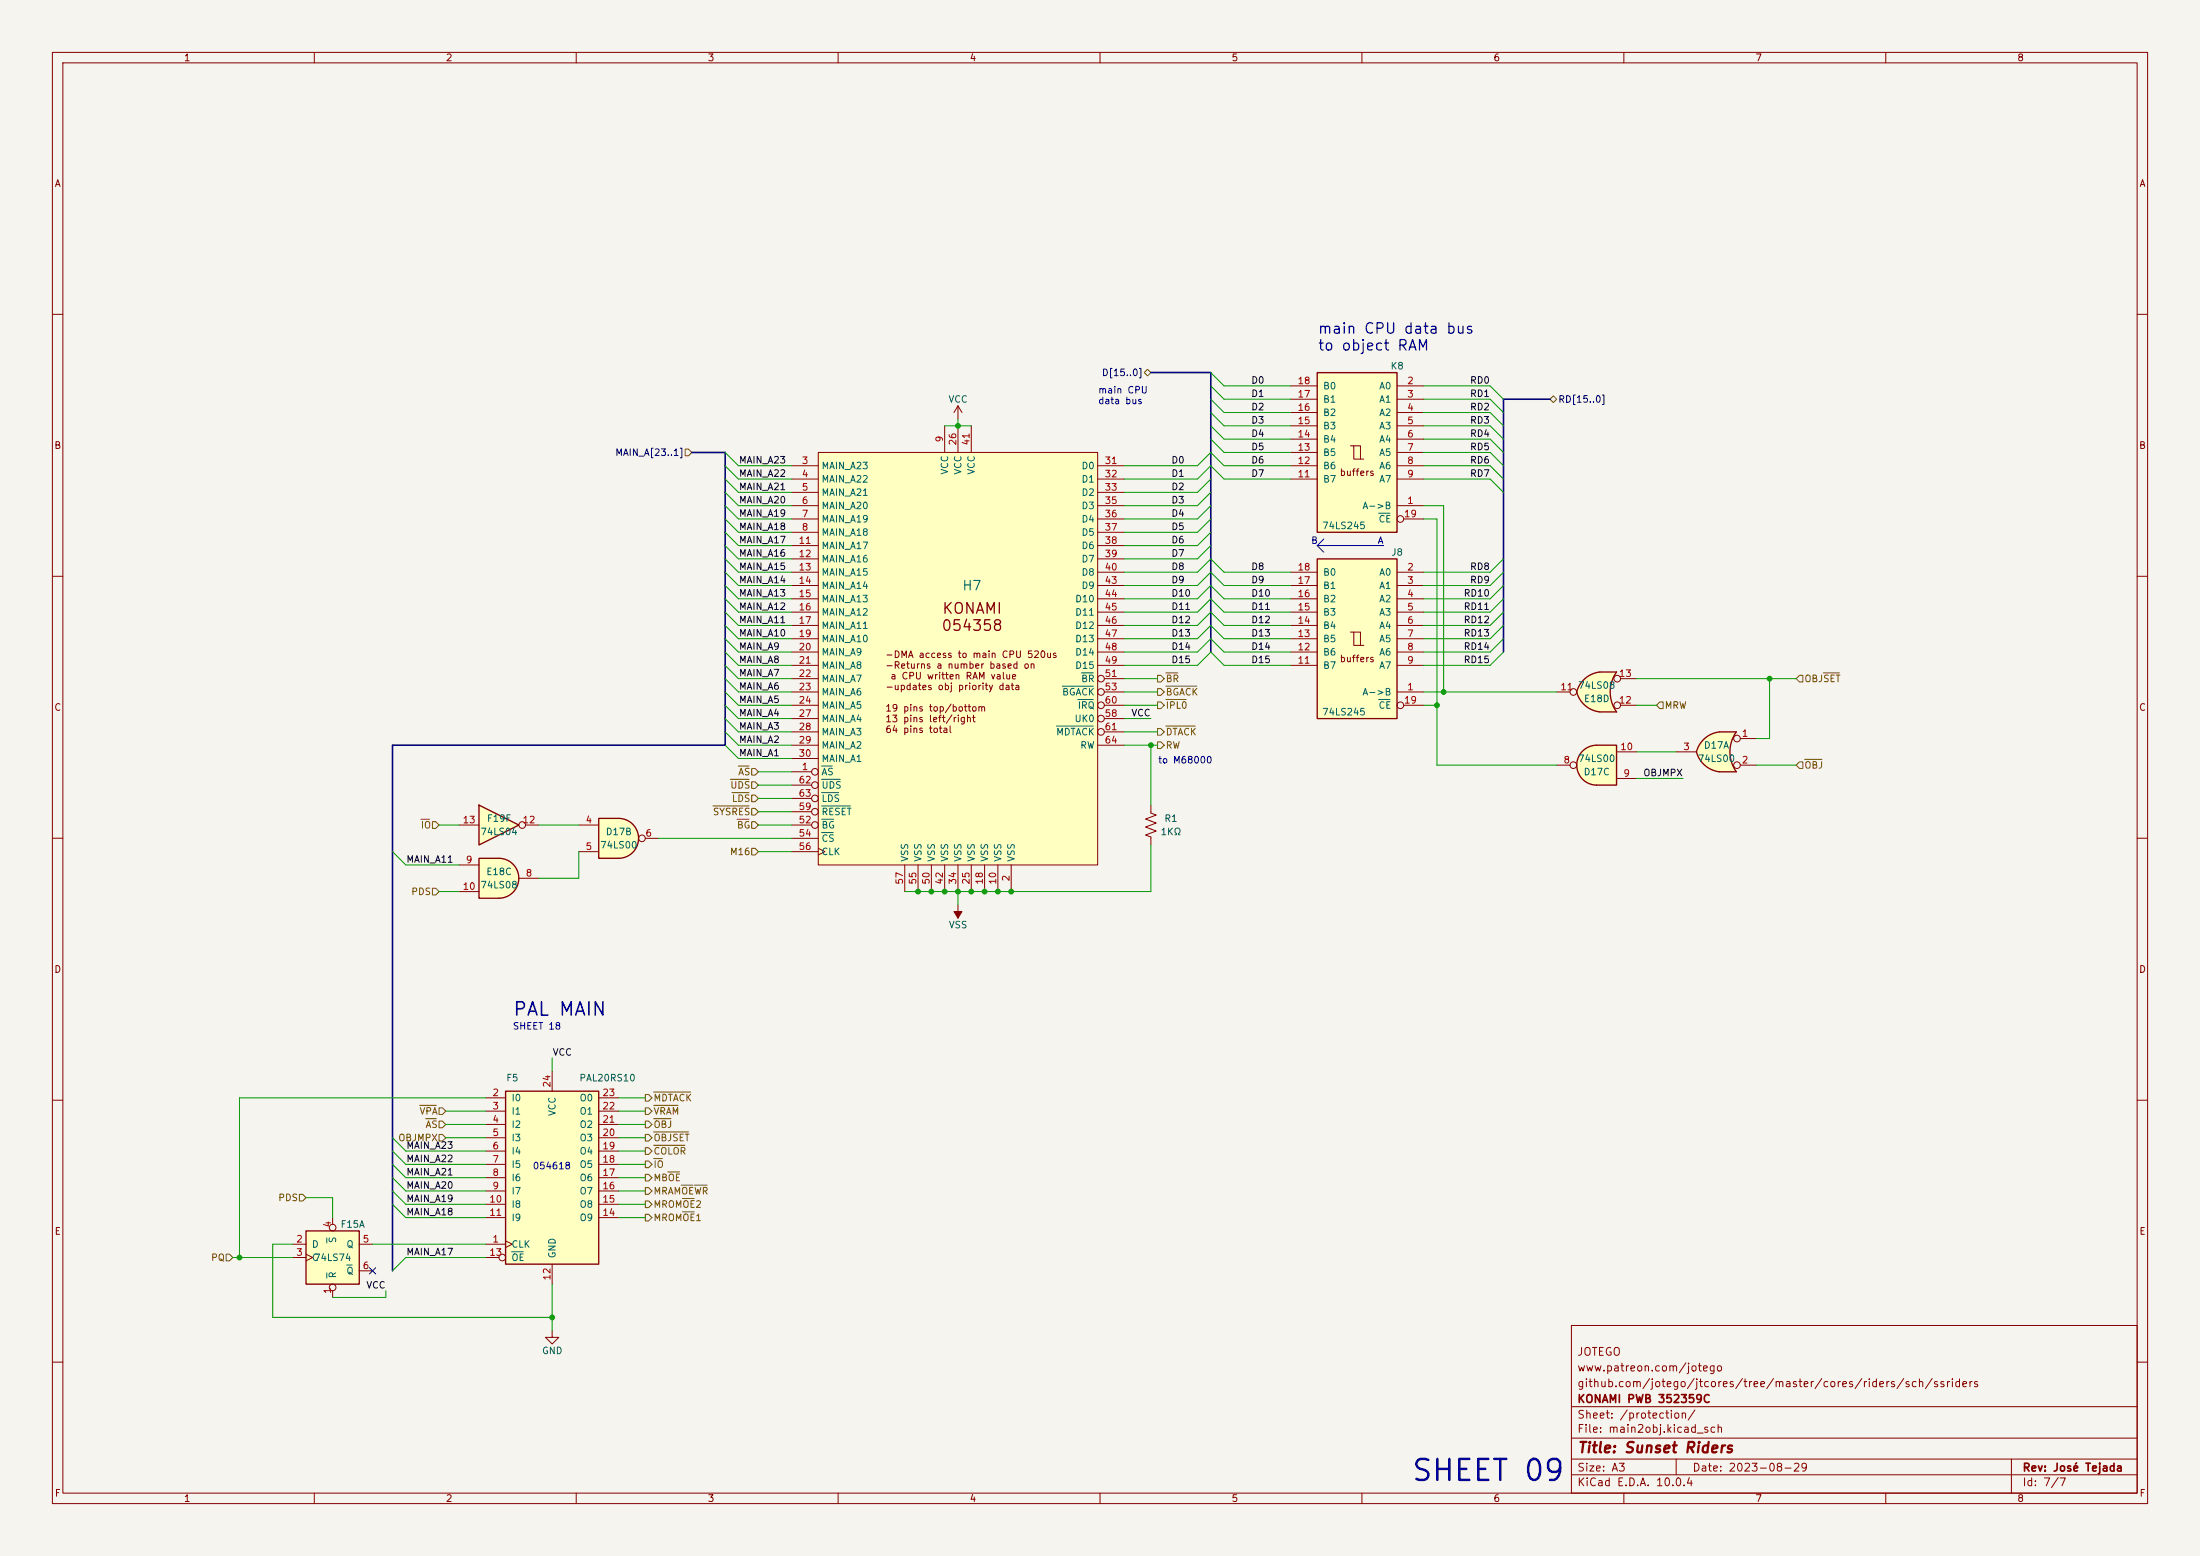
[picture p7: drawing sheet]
<svg xmlns="http://www.w3.org/2000/svg" width="420mm" height="297mm" viewBox="0 0 420 297" stroke-linecap="round" stroke-linejoin="round" font-family="sans-serif">
<path d="M0 0h420v297h-420z" fill="#f5f4ef" stroke="#f5f4ef" stroke-width=".19"/>
<g fill="none" stroke="#840000" stroke-width=".19">
<path d="M10 10h400v277h-400zM12 12h396v273h-396zM60 10v2M110 10v2M160 10v2M210 10v2M260 10v2M310 10v2M360 10v2M10 60h2M408 60h2M10 110h2"/>
<path d="M408 110h2M10 160h2M408 160h2M10 210h2M408 210h2M300 253h108v32h-108zM10 260h2M300 278.5h108M300 274.5h108M300 268.5h108M320 278.5v3M384 278.5v6.5"/>
<path d="M408 260h2M60 285v2M110 285v2M160 285v2M210 285v2M260 285v2M300 281.5h108M310 285v2M360 285v2"/>
</g>
<path d="M58.4 234.9h10.2v10.2h-10.2z" fill="#ffffc2"/>
<path d="M58.4 234.9h10.2v10.2h-10.2z" fill="none" stroke="#840000" stroke-width=".25"/>
<g fill="none" stroke="#840000" stroke-width=".19">
<path d="M55.9 237.5h2.5M58.4 239.4l1.3 .6-1.3 .7M63.5 232.4v1.3M68.6 237.5h2.5M55.9 240h2.5M63.5 246.4v1.2M68.6 242.6h2.5M105.4 254v1.3h1.3l-1.3 1.2-1.3-1.2h1.3"/>
<circle cx="63.5" cy="234.3" r=".63"/>
<circle cx="63.5" cy="245.7" r=".63"/>
</g>
<path d="M62.4 236.3v1M62.4 243v1M66.2 241.5h1" fill="none" stroke="#006464" stroke-width=".19"/>
<path d="M302.1 143.4a3.8 3.8 0 0 1 2.7-1.2v7.7a3.8 3.8 0 0 1-3.5-2.4 3.8 3.8 0 0 1 .8-4.1z" fill="#ffffc2" stroke="#ffffc2" stroke-width=".19"/>
<path d="M304.8 142.2h3.8v7.7h-3.8z" fill="#ffffc2"/>
<path d="M302.1 143.4a3.8 3.8 0 0 1 2.7-1.2h3.8v7.7h-3.8a3.8 3.8 0 0 1-3.5-2.4 3.8 3.8 0 0 1 .8-4.1z" fill="none" stroke="#840000" stroke-width=".25"/>
<g fill="none" stroke="#840000" stroke-width=".19">
<path d="M297.2 146.1h2.5M308.6 148.6h3.8M308.6 143.5h3.8"/>
<circle cx="300.4" cy="146" r=".63"/>
</g>
<path d="M305.4 135.9h3.2M305.4 128.3h3.2" fill="none" stroke="#ffffc2" stroke-width=".19"/>
<g fill="#ffffc2" stroke="#ffffc2" stroke-width=".19">
<path d="M302.2 129.9a5.2 5.2 0 0 1 3.2-1.6l.6 5.1-5-1.3 .4-1.1z"/>
<path d="M301 132.1l5-1.3-.6 5.1a5.1 5.1 0 0 1-4.4-3.8z"/>
</g>
<path d="M305.4 128.3h3.2a6.7 6.7 0 0 0 0 7.6h-3.2z" fill="#ffffc2"/>
<path d="M305.4 128.3a5.2 5.2 0 0 0-4.4 3.8 5.2 5.2 0 0 0 4.4 3.8M305.4 128.3h3.2a6.6 6.6 0 0 0 0 7.6h-3.2" fill="none" stroke="#840000" stroke-width=".25"/>
<g fill="none" stroke="#840000" stroke-width=".19">
<path d="M297.2 132.1h2.5M309.4 134.6h3M309.4 129.5h3"/>
<circle cx="300.4" cy="132.1" r=".63"/>
<circle cx="308.7" cy="129.5" r=".63"/>
<circle cx="308.7" cy="134.6" r=".63"/>
</g>
<path d="M251.5 71.1h15.2v30.5h-15.2z" fill="#ffffc2"/>
<g fill="none" stroke="#840000" stroke-width=".19">
<path d="M182.9 77.5l-.8 1.2M182.9 77.5l.7 1.2M182.9 77.5v2.5M246.4 73.7h5.1M246.4 76.2h5.1M246.4 78.7h5.1M266.7 73.7h5.1M266.7 76.2h5.1M266.7 78.7h5.1M246.4 81.3h5.1M246.4 83.8h5.1M246.4 86.4h5.1"/>
<path d="M246.4 88.9h5.1M246.4 91.4h5.1M257.8 85.1h.6v2.5h1.9M258.4 85.1h1.3v2.5M266.7 96.5h5.1M266.7 81.3h5.1M266.7 83.8h5.1M266.7 86.4h5.1M266.7 88.9h5.1M266.7 91.4h5.1M268 99.1h3.8"/>
<circle cx="267.3" cy="99.1" r=".63"/>
</g>
<path d="M251.5 71.1h15.2v30.5h-15.2z" fill="none" stroke="#840000" stroke-width=".25"/>
<path d="M263.2 98h2.2" fill="none" stroke="#006464" stroke-width=".19"/>
<path d="M118.1 156.2a3.8 3.8 0 0 1 3.8 3.8 3.8 3.8 0 0 1-3.8 3.8z" fill="#ffffc2" stroke="#ffffc2" stroke-width=".19"/>
<path d="M114.3 156.2h3.8v7.6h-3.8z" fill="#ffffc2"/>
<path d="M114.3 156.2h3.8a3.8 3.8 0 0 1 3.8 3.8 3.8 3.8 0 0 1-3.8 3.8h-3.8z" fill="none" stroke="#840000" stroke-width=".25"/>
<g fill="none" stroke="#840000" stroke-width=".19">
<path d="M110.5 157.5h3.8M110.5 162.6h3.8M123.2 160h2.5"/>
<circle cx="122.6" cy="160" r=".63"/>
</g>
<path d="M91.4 153.7l7.7 3.8-7.7 3.8z" fill="#ffffc2"/>
<path d="M91.4 153.7l7.7 3.8-7.7 3.8z" fill="none" stroke="#840000" stroke-width=".25"/>
<g fill="none" stroke="#840000" stroke-width=".19">
<path d="M87.6 157.5h3.8M100.3 157.5h2.6M182.9 172.7v2.6"/>
<circle cx="99.7" cy="157.5" r=".63"/>
</g>
<path d="M182.1 174h1.5l-.7 1.3z" fill="#840000" stroke="#840000" stroke-width=".19"/>
<path d="M95.2 163.8a3.8 3.8 0 0 1 3.8 3.8 3.8 3.8 0 0 1-3.8 3.9z" fill="#ffffc2" stroke="#ffffc2" stroke-width=".19"/>
<path d="M91.4 163.8h3.8v7.7h-3.8z" fill="#ffffc2"/>
<path d="M91.4 163.8h3.8a3.8 3.8 0 0 1 3.8 3.8 3.8 3.8 0 0 1-3.8 3.9h-3.8z" fill="none" stroke="#840000" stroke-width=".25"/>
<path d="M87.6 165.1h3.8M87.6 170.2h3.8M99.1 167.6h3.8" fill="none" stroke="#840000" stroke-width=".19"/>
<path d="M96.5 208.3h17.8v33h-17.8z" fill="#ffffc2"/>
<path d="M96.5 208.3h17.8v33h-17.8z" fill="none" stroke="#840000" stroke-width=".25"/>
<g fill="none" stroke="#840000" stroke-width=".19">
<path d="M92.7 209.6h3.8M92.7 212.1h3.8M92.7 214.6h3.8M92.7 217.2h3.8M92.7 219.7h3.8M105.4 204.5v3.8M114.3 209.6h3.8M114.3 212.1h3.8M114.3 214.6h3.8M114.3 217.2h3.8M114.3 219.7h3.8M92.7 237.5h3.8"/>
<path d="M92.7 222.2h3.8M92.7 224.8h3.8M92.7 227.3h3.8M92.7 229.9h3.8M92.7 232.4h3.8M96.5 236.9l1.3 .6-1.3 .6M114.3 222.2h3.8M114.3 224.8h3.8M114.3 227.3h3.8M114.3 229.9h3.8M114.3 232.4h3.8M92.7 240h2.5"/>
<path d="M105.4 241.3v3.8"/>
<circle cx="95.9" cy="240" r=".63"/>
</g>
<path d="M97.7 238.9h2.2" fill="none" stroke="#006464" stroke-width=".19"/>
<path d="M328.3 139.7h3.2M328.3 147.3h3.2" fill="none" stroke="#ffffc2" stroke-width=".19"/>
<g fill="#ffffc2" stroke="#ffffc2" stroke-width=".19">
<path d="M323.8 143.5l5.1-1.3-.6 5.1a5.2 5.2 0 0 1-4.5-3.8z"/>
<path d="M325.1 141.3a5.1 5.1 0 0 1 3.2-1.6l.5 5.1-4.9-1.3 .4-1.2z"/>
</g>
<path d="M328.3 139.7h3.2a6.6 6.6 0 0 0 0 7.6h-3.2z" fill="#ffffc2"/>
<path d="M328.3 139.7a5.2 5.2 0 0 0-4.5 3.8 5.2 5.2 0 0 0 4.5 3.8M328.3 139.7h3.2a6.6 6.6 0 0 0 0 7.6h-3.2" fill="none" stroke="#840000" stroke-width=".25"/>
<g fill="none" stroke="#840000" stroke-width=".19">
<path d="M219.7 153.7v1.5l1 .4-2 .7 2 .8-2 .8 2 .7-2 .8 1 .4v1.5M320 143.5h3.8M332.2 141h3.1M332.2 146.1h3.1"/>
<circle cx="331.6" cy="146" r=".63"/>
<circle cx="331.6" cy="141" r=".63"/>
</g>
<path d="M156.2 86.4h53.3v78.7h-53.3z" fill="#ffffc2"/>
<g fill="none" stroke="#840000" stroke-width=".19">
<path d="M151.1 88.9h5.1M151.1 91.4h5.1M151.1 94h5.1M151.1 96.5h5.1M151.1 99.1h5.1M156.2 86.4h53.3v78.7h-53.3zM180.3 81.3v5.1M182.9 81.3v5.1M185.4 81.3v5.1M209.5 88.9h5.1M209.5 91.4h5.1M209.5 94h5.1"/>
<path d="M209.5 96.5h5.1M209.5 99.1h5.1M151.1 101.6h5.1M151.1 104.1h5.1M151.1 106.7h5.1M151.1 109.2h5.1M151.1 111.8h5.1M151.1 114.3h5.1M151.1 116.8h5.1M151.1 119.4h5.1M209.5 101.6h5.1M209.5 104.1h5.1"/>
<path d="M209.5 106.7h5.1M209.5 109.2h5.1M209.5 111.8h5.1M209.5 114.3h5.1M209.5 116.8h5.1M209.5 119.4h5.1M151.1 121.9h5.1M151.1 124.5h5.1M151.1 127h5.1M151.1 129.5h5.1M151.1 132.1h5.1M151.1 134.6h5.1"/>
<path d="M151.1 137.2h5.1M151.1 139.7h5.1M209.5 121.9h5.1M209.5 124.5h5.1M209.5 127h5.1M210.8 129.5h3.8M210.8 132.1h3.8M210.8 134.6h3.8M210.8 137.2h3.8M210.8 139.7h3.8M151.1 147.3h3.8M151.1 142.2h5.1"/>
<path d="M151.1 144.8h5.1M151.1 157.5h3.8M151.1 154.9h3.8M151.1 149.9h3.8M151.1 152.4h3.8M209.5 142.2h5.1M151.1 160h5.1M151.1 162.6h5.1M156.2 161.9l1.3 .7-1.3 .6M172.7 165.1v5.1M175.3 165.1v5.1M177.8 165.1v5.1"/>
<path d="M180.3 165.1v5.1M182.9 165.1v5.1M185.4 165.1v5.1M188 165.1v5.1M190.5 165.1v5.1M193 165.1v5.1"/>
<circle cx="210.2" cy="137.2" r=".63"/>
<circle cx="210.2" cy="129.5" r=".63"/>
<circle cx="210.2" cy="134.6" r=".63"/>
<circle cx="210.2" cy="132.1" r=".63"/>
<circle cx="210.2" cy="139.7" r=".63"/>
<circle cx="155.6" cy="157.5" r=".63"/>
<circle cx="155.6" cy="152.4" r=".63"/>
<circle cx="155.6" cy="149.9" r=".63"/>
<circle cx="155.6" cy="154.9" r=".63"/>
<circle cx="155.6" cy="147.3" r=".63"/>
</g>
<path d="M201.6 138.6h7.1M202.8 131h5.9M205.8 133.5h2.9M206.4 128.4h2.3M156.8 146.2h2.1M156.8 156.4h2.3M156.8 158.9h2.3M156.8 153.8h5.5M156.8 148.8h3.6M156.8 151.3h3.3" fill="none" stroke="#006464" stroke-width=".19"/>
<path d="M251.5 106.7h15.2v30.5h-15.2z" fill="#ffffc2"/>
<g fill="none" stroke="#840000" stroke-width=".19">
<path d="M246.4 109.2h5.1M246.4 111.8h5.1M246.4 114.3h5.1M246.4 116.8h5.1M246.4 119.4h5.1M266.7 109.2h5.1M266.7 111.8h5.1M266.7 114.3h5.1M266.7 116.8h5.1M266.7 119.4h5.1M246.4 121.9h5.1M246.4 124.5h5.1"/>
<path d="M246.4 127h5.1M257.8 120.7h.6v2.5h1.9M258.4 120.7h1.3v2.5M266.7 132.1h5.1M266.7 121.9h5.1M266.7 124.5h5.1M266.7 127h5.1M268 134.6h3.8"/>
<circle cx="267.3" cy="134.6" r=".63"/>
</g>
<path d="M251.5 106.7h15.2v30.5h-15.2z" fill="none" stroke="#840000" stroke-width=".25"/>
<path d="M263.2 133.5h2.2" fill="none" stroke="#006464" stroke-width=".19"/>
<g fill="none" stroke="#725600" stroke-width=".19">
<path d="M218.4 71.1l.7-.6 .6 .6-.6 .7zM295.9 76.2l.6-.6 .7 .6-.7 .6zM130.8 85.7h.6l.7 .7-.7 .6h-.6zM221 128.9h.6l.6 .6-.6 .7h-.6zM221 134h.6l.6 .6-.6 .7h-.6zM221 139.1h.6l.6 .6-.6 .6h-.6zM221 131.4h.6l.6 .7-.6 .6h-.6zM222.6 128.4h2.3M222.6 133.5h3.8M222.6 138.6h5.6M222.6 131h5.9M316.9 134h.6v1.3h-.6l-.7-.7z"/>
<path d="M343.5 128.9h.7v1.3h-.7l-.6-.7zM348.1 128.4h3M80.3 156.4h1.7M82.5 156.8h.7l.6 .7-.6 .6h-.7zM136.1 153.8h6.9M139.4 148.8h3.6M139.7 151.3h3.3M140.7 156.4h2.3M140.9 146.2h2.1M143.5 154.3h.6l.7 .6-.7 .7h-.6zM143.5 156.8h.6l.7 .7-.7 .6h-.6zM143.5 149.2h.6l.7 .7-.7 .6h-.6z"/>
<path d="M143.5 146.7h.6l.7 .6-.7 .7h-.6zM143.5 151.8h.6l.7 .6-.7 .6h-.6zM221 141.6h.6l.6 .6-.6 .7h-.6zM343.5 145.4h.7v1.3h-.7l-.6-.6zM344.5 144.9h3.3M82.5 169.5h.7l.6 .7-.6 .6h-.7zM143.5 161.9h.6l.7 .7-.7 .6h-.6zM80.1 211h3.2M81.3 213.5h2M83.8 216.5h.7l.6 .7-.6 .6h-.7zM83.8 214h.7l.6 .6-.6 .7h-.7zM83.8 211.5h.7l.6 .6-.6 .6h-.7z"/>
<path d="M123.2 211.5h.6l.7 .6-.7 .6h-.6zM123.2 208.9h.6l.7 .7-.7 .6h-.6zM123.2 216.5h.6l.7 .7-.7 .6h-.6zM123.2 219.1h.6l.7 .6-.7 .6h-.6zM123.2 214h.6l.7 .6-.7 .7h-.6zM124.8 211h4.6M124.8 208.4h7M124.8 216.1h6.6M124.8 218.6h6M124.8 213.5h3.3M43.2 239.4h.6l.6 .6-.6 .7h-.6zM57.1 228h.7l.6 .6-.6 .6h-.7z"/>
<path d="M123.2 221.6h.6l.7 .6-.7 .7h-.6zM123.2 224.2h.6l.7 .6-.7 .6h-.6zM123.2 226.7h.6l.7 .6-.7 .7h-.6zM123.2 229.2h.6l.7 .7-.7 .6h-.6zM123.2 231.8h.6l.7 .6-.7 .6h-.6zM124.8 221.1h1.7M127.5 223.7h2.2M130 226.2h2.3M130.3 228.8h2.2M130.3 231.3h2.2M132.5 226.2h2.5"/>
</g>
<path d="M251.5 104.1h12.7M251.5 104.1l1.2 1.3M252.7 102.9l-1.2 1.2" fill="none" stroke="#0000c2" stroke-width=".19"/>
<path d="M219.7 71.1h11.4v53.4M295.9 76.2h-8.9v48.3M132.1 86.4h6.3v55.8h-63.5v100.4" fill="none" stroke="#000084" stroke-width=".3"/>
<g fill="none" stroke="#009600" stroke-width=".19">
<path d="M231.1 71.1l2.6 2.6h12.7M231.1 76.2l2.6 2.5h12.7M231.1 78.7l2.6 2.6h12.7M231.1 73.7l2.6 2.5h12.7M271.8 73.7h12.7l2.5 2.5M271.8 78.7h12.7l2.5 2.6M271.8 76.2h12.7l2.5 2.5M138.4 86.4l2.6 2.5h10.1M138.4 88.9l2.6 2.5h10.1M138.4 96.5l2.6 2.6h10.1M138.4 94l2.6 2.5h10.1M138.4 99.1l2.6 2.5h10.1"/>
<path d="M138.4 91.4l2.6 2.6h10.1M180.3 81.3h5.1M182.9 80v1.3M214.6 88.9h14l2.5-2.5 2.6 2.5h12.7M214.6 91.4h14l2.5-2.5 2.6 2.5h12.7M231.1 81.3l2.6 2.5h12.7M231.1 83.8l2.6 2.6h12.7M231.1 96.5l-2.5 2.6h-14M231.1 94l-2.5 2.5h-14M231.1 99.1l-2.5 2.5h-14M231.1 91.4l-2.5 2.6h-14M271.8 99.1h2.5v47h22.9"/>
<path d="M271.8 81.3h12.7l2.5 2.5M271.8 83.8h12.7l2.5 2.6M271.8 88.9h12.7l2.5 2.5M271.8 91.4h12.7l2.5 2.6M271.8 86.4h12.7l2.5 2.5M271.8 96.5h3.8v35.6M138.4 119.4l2.6 2.5h10.1M138.4 114.3l2.6 2.5h10.1M138.4 116.8l2.6 2.6h10.1M138.4 111.8l2.6 2.5h10.1M138.4 109.2l2.6 2.6h10.1M138.4 106.7l2.6 2.5h10.1"/>
<path d="M138.4 104.1l2.6 2.6h10.1M138.4 101.6l2.6 2.5h10.1M214.6 116.8h14l2.5-2.5 2.6 2.5h12.7M214.6 119.4h14l2.5-2.6 2.6 2.6h12.7M214.6 114.3h14l2.5-2.5 2.6 2.5h12.7M214.6 111.8h14l2.5-2.6 2.6 2.6h12.7M214.6 109.2h14l2.5-2.5 2.6 2.5h12.7M231.1 104.1l-2.5 2.6h-14M231.1 101.6l-2.5 2.5h-14M287 119.4l-2.5 2.5h-12.7M287 114.3l-2.5 2.5h-12.7M287 116.8l-2.5 2.6h-12.7"/>
<path d="M287 111.8l-2.5 2.5h-12.7M287 109.2l-2.5 2.6h-12.7M287 106.7l-2.5 2.5h-12.7M138.4 121.9l2.6 2.6h10.1M138.4 129.5l2.6 2.6h10.1M138.4 124.5l2.6 2.5h10.1M138.4 127l2.6 2.5h10.1M138.4 139.7l2.6 2.5h10.1M138.4 137.2l2.6 2.5h10.1M138.4 134.6l2.6 2.6h10.1M138.4 132.1l2.6 2.5h10.1M214.6 124.5h14l2.5-2.6 2.6 2.6h12.7"/>
<path d="M214.6 121.9h14l2.5-2.5 2.6 2.5h12.7M214.6 132.1h6.4M214.6 127h14l2.5-2.5 2.6 2.5h12.7M214.6 129.5h6.4M214.6 139.7h6.4M214.6 137.2h5.1M214.6 134.6h6.4M271.8 132.1h25.4M271.8 134.6h2.5M287 121.9l-2.5 2.6h-12.7M287 124.5l-2.5 2.5h-12.7M312.4 129.5h30.5"/>
<path d="M312.4 134.6h3.8M337.8 129.5v11.5h-2.5M83.8 157.5h3.8M102.9 157.5h7.6M138.4 142.2l2.6 2.6h10.1M144.8 157.5h6.3M144.8 152.4h6.3M144.8 149.9h6.3M144.8 147.3h6.3M144.8 154.9h6.3M214.6 142.2h6.4M219.7 142.2v11.5"/>
<path d="M312.4 148.6h8.9M312.4 143.5h7.6M335.3 146.1h7.6M74.9 162.6l2.6 2.5h10.1M83.8 170.2h3.8M110.5 162.6v5h-7.6M125.7 160h25.4M144.8 162.6h6.3M182.9 170.2v2.5M219.7 161.3v8.9h-47M74.9 217.2l2.6 2.5h15.2M74.9 219.7l2.6 2.5h15.2"/>
<path d="M85.1 212.1h7.6M85.1 217.2h7.6M85.1 214.6h7.6M92.7 209.6h-47v30.4M105.4 201.9v2.6M118.1 212.1h5.1M118.1 217.2h5.1M118.1 214.6h5.1M118.1 209.6h5.1M118.1 219.7h5.1M55.9 237.5h-3.8v14h53.3M58.4 228.6h5.1v3.8"/>
<path d="M71.1 237.5h21.6M74.9 229.9l2.6 2.5h15.2M74.9 222.2l2.6 2.6h15.2M74.9 224.8l2.6 2.5h15.2M74.9 227.3l2.6 2.6h15.2M118.1 232.4h5.1M118.1 222.2h5.1M118.1 224.8h5.1M118.1 227.3h5.1M118.1 229.9h5.1M44.4 240h11.5M73.7 246.4v1.2h-10.2"/>
<path d="M92.7 240h-15.2l-2.6 2.6M105.4 245.1v8.9"/>
</g>
<path d="M70.5 242l1.2 1.2M71.7 242l-1.2 1.2" fill="none" stroke="#000084" stroke-width=".19"/>
<g fill="#009600" stroke="#009600" stroke-width=".19">
<circle cx="274.3" cy="134.6" r=".46"/>
<circle cx="337.8" cy="129.5" r=".46"/>
<circle cx="275.6" cy="132.1" r=".46"/>
<circle cx="190.5" cy="170.2" r=".46"/>
<circle cx="193" cy="170.2" r=".46"/>
<circle cx="219.7" cy="142.2" r=".46"/>
<circle cx="182.9" cy="81.3" r=".46"/>
<circle cx="180.3" cy="170.2" r=".46"/>
<circle cx="182.9" cy="170.2" r=".46"/>
<circle cx="177.8" cy="170.2" r=".46"/>
<circle cx="175.3" cy="170.2" r=".46"/>
<circle cx="185.4" cy="170.2" r=".46"/>
<circle cx="188" cy="170.2" r=".46"/>
<circle cx="105.4" cy="251.5" r=".46"/>
<circle cx="45.7" cy="240" r=".46"/>
</g>
<text font-size="4" fill="#0000c2" x="269.2" y="283.7">SHEET 09</text>
<text font-size="2.5" fill="#0000c2" x="97.8" y="194.5">PAL MAIN</text>
<g font-size="2" fill="#0000c2">
<text x="251.5" y="64.2">main CPU data bus</text>
<text x="251.5" y="67.4">to object RAM</text>
</g>
<g font-size="2" fill="#840000">
<text x="179.7" y="117.7">KONAMI</text>
<text x="179.6" y="120.9">054358</text>
<text x="301" y="277.8">Title: Sunset Riders</text>
</g>
<text font-size="1.8" fill="#006464" x="183.6" y="113.1">H7</text>
<g font-size="1.5" fill="#840000">
<text x="301" y="262.1">www.patreon.com/jotego</text>
<text x="301" y="259.1">JOTEGO</text>
<text x="301" y="268.1">KONAMI PWB 352359C</text>
<text x="301" y="265.1">github.com/jotego/jtcores/tree/master/cores/riders/sch/ssriders</text>
<text x="301" y="273.8">File: main2obj.kicad_sch</text>
<text x="301" y="271.1">Sheet: /protection/</text>
<text x="301" y="281.2">Size: A3</text>
<text x="323" y="281.2">Date: 2023-08-29</text>
<text x="386" y="281.2">Rev: José Tejada</text>
<text x="301" y="284">KiCad E.D.A. 10.0.4</text>
<text x="386" y="284">Id: 7/7</text>
</g>
<g font-size="1.3" fill="#840000">
<text x="35" y="12">1</text>
<text x="85" y="12">2</text>
<text x="135" y="12">3</text>
<text x="185" y="12">4</text>
<text x="235" y="12">5</text>
<text x="285" y="12">6</text>
<text x="335" y="12">7</text>
<text x="385" y="12">8</text>
<text x="10.3" y="36">A</text>
<text x="408.3" y="36">A</text>
<text x="10.3" y="86">B</text>
<text x="408.2" y="86">B</text>
<text x="255.7" y="91.1">buffers</text>
<text x="168.9" y="125.9">-DMA access to main CPU 520us</text>
<text x="168.9" y="127.9">-Returns a number based on</text>
<text x="169.9" y="130">a CPU written RAM value</text>
<text x="255.7" y="126.7">buffers</text>
<text x="10.3" y="136">C</text>
<text x="168.9" y="132">-updates obj priority data</text>
<text x="168.9" y="136.1">19 pins top/bottom</text>
<text x="408.2" y="136">C</text>
<text x="168.9" y="138.2">13 pins left/right</text>
<text x="168.9" y="140.2">64 pins total</text>
<text x="10.3" y="186">D</text>
<text x="408.2" y="186">D</text>
<text x="10.3" y="236">E</text>
<text x="408.3" y="236">E</text>
<text x="10.3" y="286">F</text>
<text x="35" y="287">1</text>
<text x="85" y="287">2</text>
<text x="135" y="287">3</text>
<text x="185" y="287">4</text>
<text x="235" y="287">5</text>
<text x="285" y="287">6</text>
<text x="335" y="287">7</text>
<text x="385" y="287">8</text>
<text x="408.3" y="286">F</text>
</g>
<g font-size="1.3" fill="#006464">
<text x="265.4" y="70.8">K8</text>
<text x="181" y="77.2">VCC</text>
<text x="252.5" y="77.2">B1</text>
<text x="252.5" y="74.6">B0</text>
<text x="263.2" y="74.6">A0</text>
<text x="263.2" y="77.2">A1</text>
<text x="252.5" y="82.3">B3</text>
<text x="252.5" y="79.7">B2</text>
<text x="263.2" y="79.7">A2</text>
<text x="263.2" y="82.3">A3</text>
<text x="156.7" y="89.9">MAIN_A23</text>
<text x="206.4" y="89.9">D0</text>
<text x="252.5" y="89.9">B6</text>
<text x="252.5" y="87.3">B5</text>
<text x="252.5" y="84.8">B4</text>
<text x="263.2" y="84.8">A4</text>
<text x="263.2" y="87.3">A5</text>
<text x="263.2" y="89.9">A6</text>
<text x="156.7" y="92.4">MAIN_A22</text>
<text x="156.7" y="95">MAIN_A21</text>
<text x="181.3" y="90.7" transform="rotate(-90 181.3 90.7)">VCC</text>
<text x="183.9" y="90.7" transform="rotate(-90 183.9 90.7)">VCC</text>
<text x="186.4" y="90.7" transform="rotate(-90 186.4 90.7)">VCC</text>
<text x="206.4" y="92.4">D1</text>
<text x="206.4" y="95">D2</text>
<text x="252.5" y="92.4">B7</text>
<text x="263.2" y="92.4">A7</text>
<text x="156.7" y="97.5">MAIN_A20</text>
<text x="156.7" y="100">MAIN_A19</text>
<text x="206.4" y="97.5">D3</text>
<text x="206.4" y="100">D4</text>
<text x="252.3" y="101.3">74LS245</text>
<text x="260" y="97.5">A-&gt;B</text>
<text x="263.1" y="100">CE</text>
<text x="156.7" y="102.6">MAIN_A18</text>
<text x="156.7" y="105.1">MAIN_A17</text>
<text x="156.7" y="107.7">MAIN_A16</text>
<text x="206.4" y="102.6">D5</text>
<text x="206.4" y="105.1">D6</text>
<text x="206.4" y="107.7">D7</text>
<text x="265.5" y="106.4">J8</text>
<text x="156.7" y="110.2">MAIN_A15</text>
<text x="156.7" y="112.7">MAIN_A14</text>
<text x="206.4" y="110.2">D8</text>
<text x="206.4" y="112.7">D9</text>
<text x="252.5" y="112.7">B1</text>
<text x="252.5" y="110.2">B0</text>
<text x="263.2" y="110.2">A0</text>
<text x="263.2" y="112.7">A1</text>
<text x="156.7" y="115.3">MAIN_A13</text>
<text x="156.7" y="117.8">MAIN_A12</text>
<text x="205.1" y="115.3">D10</text>
<text x="205.1" y="117.8">D11</text>
<text x="252.5" y="117.8">B3</text>
<text x="252.5" y="115.3">B2</text>
<text x="263.2" y="115.3">A2</text>
<text x="263.2" y="117.8">A3</text>
<text x="156.7" y="120.4">MAIN_A11</text>
<text x="156.7" y="122.9">MAIN_A10</text>
<text x="156.7" y="125.4">MAIN_A9</text>
<text x="205.1" y="120.4">D12</text>
<text x="205.1" y="122.9">D13</text>
<text x="205.1" y="125.4">D14</text>
<text x="252.5" y="125.4">B6</text>
<text x="252.5" y="122.9">B5</text>
<text x="252.5" y="120.4">B4</text>
<text x="263.2" y="120.4">A4</text>
<text x="263.2" y="122.9">A5</text>
<text x="263.2" y="125.4">A6</text>
<text x="156.7" y="128">MAIN_A8</text>
<text x="156.7" y="130.5">MAIN_A7</text>
<text x="205.1" y="128">D15</text>
<text x="206.3" y="130.5">BR</text>
<text x="252.5" y="128">B7</text>
<text x="263.2" y="128">A7</text>
<text x="301.2" y="131.8">74LS08</text>
<text x="156.7" y="133.1">MAIN_A6</text>
<text x="156.7" y="135.6">MAIN_A5</text>
<text x="202.7" y="133.1">BGACK</text>
<text x="205.6" y="135.6">IRQ</text>
<text x="252.3" y="136.9">74LS245</text>
<text x="260" y="133.1">A-&gt;B</text>
<text x="263.1" y="135.6">CE</text>
<text x="302.3" y="134.3">E18D</text>
<text x="156.7" y="138.1">MAIN_A4</text>
<text x="156.7" y="140.7">MAIN_A3</text>
<text x="156.7" y="143.2">MAIN_A2</text>
<text x="201.5" y="140.7">MDTACK</text>
<text x="205" y="138.1">UK0</text>
<text x="206.1" y="143.2">RW</text>
<text x="325.2" y="143.2">D17A</text>
<text x="156.7" y="148.3">AS</text>
<text x="156.7" y="145.8">MAIN_A1</text>
<text x="301.2" y="145.8">74LS00</text>
<text x="302.2" y="148.3">D17C</text>
<text x="324" y="145.8">74LS00</text>
<text x="156.7" y="155.9">RESET</text>
<text x="156.7" y="150.8">UDS</text>
<text x="156.7" y="153.4">LDS</text>
<text x="91.6" y="159.7">74LS04</text>
<text x="92.9" y="157.2">F19F</text>
<text x="115.5" y="159.7">D17B</text>
<text x="156.7" y="158.5">BG</text>
<text x="156.7" y="161">CS</text>
<text x="221.5" y="159.7">1KΩ</text>
<text x="222.2" y="157.2">R1</text>
<text x="92.7" y="167.3">E18C</text>
<text x="114.5" y="162.3">74LS00</text>
<text x="156.7" y="163.5">CLK</text>
<text x="173.7" y="164.6" transform="rotate(-90 173.7 164.6)">VSS</text>
<text x="176.2" y="164.6" transform="rotate(-90 176.2 164.6)">VSS</text>
<text x="178.8" y="164.6" transform="rotate(-90 178.8 164.6)">VSS</text>
<text x="181.3" y="164.6" transform="rotate(-90 181.3 164.6)">VSS</text>
<text x="183.9" y="164.6" transform="rotate(-90 183.9 164.6)">VSS</text>
<text x="186.4" y="164.6" transform="rotate(-90 186.4 164.6)">VSS</text>
<text x="188.9" y="164.6" transform="rotate(-90 188.9 164.6)">VSS</text>
<text x="191.5" y="164.6" transform="rotate(-90 191.5 164.6)">VSS</text>
<text x="194" y="164.6" transform="rotate(-90 194 164.6)">VSS</text>
<text x="91.6" y="169.9">74LS08</text>
<text x="181" y="177.5">VSS</text>
<text x="96.5" y="206.7">F5</text>
<text x="110.5" y="206.7">PAL20RS10</text>
<text x="97.5" y="210.5">I0</text>
<text x="97.5" y="213.1">I1</text>
<text x="97.5" y="215.6">I2</text>
<text x="106.4" y="213.1" transform="rotate(-90 106.4 213.1)">VCC</text>
<text x="110.5" y="215.6">O2</text>
<text x="110.5" y="213.1">O1</text>
<text x="110.5" y="210.5">O0</text>
<text x="97.5" y="218.1">I3</text>
<text x="97.5" y="220.7">I4</text>
<text x="110.5" y="220.7">O4</text>
<text x="110.5" y="218.1">O3</text>
<text x="97.5" y="223.2">I5</text>
<text x="97.5" y="225.8">I6</text>
<text x="110.5" y="225.8">O6</text>
<text x="110.5" y="223.2">O5</text>
<text x="97.5" y="228.3">I7</text>
<text x="97.5" y="230.8">I8</text>
<text x="97.5" y="233.4">I9</text>
<text x="110.5" y="233.4">O9</text>
<text x="110.5" y="230.8">O8</text>
<text x="110.5" y="228.3">O7</text>
<text x="59.4" y="238.5">D</text>
<text x="64.5" y="237.4" transform="rotate(-90 64.5 237.4)">S</text>
<text x="64.9" y="234.7">F15A</text>
<text x="66" y="238.5">Q</text>
<text x="97.5" y="238.5">CLK</text>
<text x="59.4" y="241">C</text>
<text x="59.9" y="241">74LS74</text>
<text x="64.5" y="244.1" transform="rotate(-90 64.5 244.1)">R</text>
<text x="66" y="243.5">Q</text>
<text x="97.5" y="241">OE</text>
<text x="106.4" y="240.3" transform="rotate(-90 106.4 240.3)">GND</text>
<text x="103.4" y="258.8">GND</text>
</g>
<g font-size="1.3" fill="#0000c2">
<text x="209.5" y="75.4">main CPU</text>
<text x="209.5" y="77.4">data bus</text>
<text x="250.2" y="104.1">B</text>
<text x="262.9" y="104.1">A</text>
<text x="221" y="146">to M68000</text>
<text x="97.8" y="196.8">SHEET 18</text>
<text x="101.6" y="223.5">054618</text>
</g>
<g font-size="1.3" fill="#000084">
<text x="210.2" y="72.1">D[15..0]</text>
<text x="297.4" y="77.2">RD[15..0]</text>
<text x="117.4" y="87.3">MAIN_A[23..1]</text>
</g>
<g font-size="1.3" fill="#0f0f0f">
<text x="238.8" y="73.5">D0</text>
<text x="238.8" y="76.1">D1</text>
<text x="280.5" y="73.5">RD0</text>
<text x="280.5" y="76.1">RD1</text>
<text x="238.8" y="83.7">D4</text>
<text x="238.8" y="81.2">D3</text>
<text x="238.8" y="78.6">D2</text>
<text x="280.5" y="83.7">RD4</text>
<text x="280.5" y="78.6">RD2</text>
<text x="280.5" y="81.2">RD3</text>
<text x="141" y="88.8">MAIN_A23</text>
<text x="223.5" y="88.8">D0</text>
<text x="238.8" y="86.2">D5</text>
<text x="238.8" y="88.8">D6</text>
<text x="280.5" y="88.8">RD6</text>
<text x="280.5" y="86.2">RD5</text>
<text x="141" y="91.3">MAIN_A22</text>
<text x="141" y="93.9">MAIN_A21</text>
<text x="223.5" y="93.9">D2</text>
<text x="223.5" y="91.3">D1</text>
<text x="238.8" y="91.3">D7</text>
<text x="280.5" y="91.3">RD7</text>
<text x="141" y="98.9">MAIN_A19</text>
<text x="141" y="101.5">MAIN_A18</text>
<text x="141" y="96.4">MAIN_A20</text>
<text x="223.5" y="98.9">D4</text>
<text x="223.5" y="101.5">D5</text>
<text x="223.5" y="96.4">D3</text>
<text x="141" y="104">MAIN_A17</text>
<text x="141" y="106.6">MAIN_A16</text>
<text x="223.5" y="104">D6</text>
<text x="223.5" y="106.6">D7</text>
<text x="141" y="109.1">MAIN_A15</text>
<text x="141" y="111.6">MAIN_A14</text>
<text x="223.5" y="111.6">D9</text>
<text x="223.5" y="109.1">D8</text>
<text x="238.8" y="111.6">D9</text>
<text x="238.8" y="109.1">D8</text>
<text x="280.5" y="111.6">RD9</text>
<text x="280.5" y="109.1">RD8</text>
<text x="141" y="119.3">MAIN_A11</text>
<text x="141" y="116.7">MAIN_A12</text>
<text x="141" y="114.2">MAIN_A13</text>
<text x="223.5" y="119.3">D12</text>
<text x="223.5" y="116.7">D11</text>
<text x="223.5" y="114.2">D10</text>
<text x="238.8" y="119.3">D12</text>
<text x="238.8" y="114.2">D10</text>
<text x="238.8" y="116.7">D11</text>
<text x="279.3" y="116.7">RD11</text>
<text x="279.3" y="119.3">RD12</text>
<text x="279.3" y="114.2">RD10</text>
<text x="141" y="124.3">MAIN_A9</text>
<text x="141" y="121.8">MAIN_A10</text>
<text x="223.5" y="121.8">D13</text>
<text x="223.5" y="124.3">D14</text>
<text x="238.8" y="121.8">D13</text>
<text x="238.8" y="124.3">D14</text>
<text x="279.3" y="124.3">RD14</text>
<text x="279.3" y="121.8">RD13</text>
<text x="141" y="129.4">MAIN_A7</text>
<text x="141" y="126.9">MAIN_A8</text>
<text x="141" y="132">MAIN_A6</text>
<text x="223.5" y="126.9">D15</text>
<text x="238.8" y="126.9">D15</text>
<text x="279.3" y="126.9">RD15</text>
<text x="141" y="137">MAIN_A4</text>
<text x="141" y="134.5">MAIN_A5</text>
<text x="215.9" y="137">VCC</text>
<text x="141" y="142.1">MAIN_A2</text>
<text x="141" y="139.6">MAIN_A3</text>
<text x="141" y="144.7">MAIN_A1</text>
<text x="313.6" y="148.5">OBJMPX</text>
<text x="77.5" y="165">MAIN_A11</text>
<text x="105.4" y="201.8">VCC</text>
<text x="77.5" y="219.6">MAIN_A23</text>
<text x="77.5" y="222.1">MAIN_A22</text>
<text x="77.5" y="224.7">MAIN_A21</text>
<text x="77.5" y="227.2">MAIN_A20</text>
<text x="77.5" y="229.7">MAIN_A19</text>
<text x="77.5" y="232.3">MAIN_A18</text>
<text x="77.5" y="239.9">MAIN_A17</text>
<text x="69.8" y="246.3">VCC</text>
</g>
<g font-size="1.3" fill="#a90000">
<text x="247.6" y="76.2">17</text>
<text x="247.6" y="73.6">18</text>
<text x="268.5" y="73.6">2</text>
<text x="268.5" y="76.2">3</text>
<text x="247.6" y="83.8">14</text>
<text x="247.6" y="81.3">15</text>
<text x="247.6" y="78.7">16</text>
<text x="268.5" y="78.7">4</text>
<text x="268.5" y="81.3">5</text>
<text x="268.5" y="83.8">6</text>
<text x="153" y="88.9">3</text>
<text x="180.3" y="84.5" transform="rotate(-90 180.3 84.5)">9</text>
<text x="182.9" y="85.1" transform="rotate(-90 182.9 85.1)">26</text>
<text x="185.4" y="85.1" transform="rotate(-90 185.4 85.1)">41</text>
<text x="210.8" y="88.9">31</text>
<text x="247.6" y="88.9">12</text>
<text x="247.6" y="86.3">13</text>
<text x="268.5" y="86.3">7</text>
<text x="268.5" y="88.9">8</text>
<text x="153" y="91.4">4</text>
<text x="153" y="94">5</text>
<text x="210.8" y="91.4">32</text>
<text x="210.8" y="94">33</text>
<text x="247.6" y="91.4">11</text>
<text x="268.5" y="91.4">9</text>
<text x="153" y="96.5">6</text>
<text x="153" y="99">7</text>
<text x="153" y="101.6">8</text>
<text x="210.8" y="96.5">35</text>
<text x="210.8" y="99">36</text>
<text x="210.8" y="101.6">37</text>
<text x="267.9" y="99">19</text>
<text x="268.5" y="96.5">1</text>
<text x="152.4" y="104.1">11</text>
<text x="152.4" y="106.7">12</text>
<text x="210.8" y="104.1">38</text>
<text x="210.8" y="106.7">39</text>
<text x="152.4" y="109.2">13</text>
<text x="152.4" y="111.7">14</text>
<text x="210.8" y="109.2">40</text>
<text x="210.8" y="111.7">43</text>
<text x="247.6" y="111.7">17</text>
<text x="247.6" y="109.2">18</text>
<text x="268.5" y="109.2">2</text>
<text x="268.5" y="111.7">3</text>
<text x="152.4" y="114.3">15</text>
<text x="152.4" y="116.8">16</text>
<text x="152.4" y="119.4">17</text>
<text x="210.8" y="114.3">44</text>
<text x="210.8" y="116.8">45</text>
<text x="210.8" y="119.4">46</text>
<text x="247.6" y="119.4">14</text>
<text x="247.6" y="116.8">15</text>
<text x="247.6" y="114.3">16</text>
<text x="268.5" y="114.3">4</text>
<text x="268.5" y="116.8">5</text>
<text x="268.5" y="119.4">6</text>
<text x="152.4" y="121.9">19</text>
<text x="152.4" y="124.4">20</text>
<text x="210.8" y="121.9">47</text>
<text x="210.8" y="124.4">48</text>
<text x="247.6" y="124.4">12</text>
<text x="247.6" y="121.9">13</text>
<text x="268.5" y="121.9">7</text>
<text x="268.5" y="124.4">8</text>
<text x="152.4" y="127">21</text>
<text x="152.4" y="129.5">22</text>
<text x="210.8" y="127">49</text>
<text x="210.8" y="129.5">51</text>
<text x="247.6" y="127">11</text>
<text x="268.5" y="127">9</text>
<text x="308.9" y="129.5">13</text>
<text x="152.4" y="132.1">23</text>
<text x="152.4" y="134.6">24</text>
<text x="152.4" y="137.1">27</text>
<text x="210.8" y="132.1">53</text>
<text x="210.8" y="137.1">58</text>
<text x="210.8" y="134.6">60</text>
<text x="267.9" y="134.6">19</text>
<text x="268.5" y="132.1">1</text>
<text x="297.8" y="132.1">11</text>
<text x="308.9" y="134.6">12</text>
<text x="152.4" y="139.7">28</text>
<text x="152.4" y="142.2">29</text>
<text x="210.8" y="139.7">61</text>
<text x="210.8" y="142.2">64</text>
<text x="309.2" y="143.5">10</text>
<text x="321.2" y="143.5">3</text>
<text x="332.4" y="140.9">1</text>
<text x="152.4" y="144.8">30</text>
<text x="152.4" y="149.8">62</text>
<text x="153" y="147.3">1</text>
<text x="298.4" y="146">8</text>
<text x="309.8" y="148.6">9</text>
<text x="332.4" y="146">2</text>
<text x="152.4" y="154.9">59</text>
<text x="152.4" y="152.4">63</text>
<text x="88.2" y="157.5">13</text>
<text x="99.7" y="157.5">12</text>
<text x="111.7" y="157.5">4</text>
<text x="123.1" y="160">6</text>
<text x="152.4" y="157.5">52</text>
<text x="152.4" y="160">54</text>
<text x="88.8" y="165.1">9</text>
<text x="100.3" y="167.6">8</text>
<text x="111.7" y="162.5">5</text>
<text x="152.4" y="162.5">56</text>
<text x="88.2" y="170.2">10</text>
<text x="172.7" y="169" transform="rotate(-90 172.7 169)">57</text>
<text x="175.2" y="169" transform="rotate(-90 175.2 169)">55</text>
<text x="177.8" y="169" transform="rotate(-90 177.8 169)">50</text>
<text x="180.3" y="169" transform="rotate(-90 180.3 169)">42</text>
<text x="182.9" y="169" transform="rotate(-90 182.9 169)">34</text>
<text x="185.4" y="169" transform="rotate(-90 185.4 169)">25</text>
<text x="187.9" y="169" transform="rotate(-90 187.9 169)">18</text>
<text x="190.5" y="169" transform="rotate(-90 190.5 169)">10</text>
<text x="193" y="168.3" transform="rotate(-90 193 168.3)">2</text>
<text x="93.9" y="209.5">2</text>
<text x="105.4" y="207.7" transform="rotate(-90 105.4 207.7)">24</text>
<text x="114.9" y="209.5">23</text>
<text x="93.9" y="212.1">3</text>
<text x="93.9" y="214.6">4</text>
<text x="114.9" y="214.6">21</text>
<text x="114.9" y="212.1">22</text>
<text x="93.9" y="217.1">5</text>
<text x="93.9" y="219.7">6</text>
<text x="114.9" y="219.7">19</text>
<text x="114.9" y="217.1">20</text>
<text x="93.9" y="222.2">7</text>
<text x="93.9" y="224.8">8</text>
<text x="93.9" y="227.3">9</text>
<text x="114.9" y="227.3">16</text>
<text x="114.9" y="224.8">17</text>
<text x="114.9" y="222.2">18</text>
<text x="93.3" y="229.8">10</text>
<text x="93.3" y="232.4">11</text>
<text x="114.9" y="232.4">14</text>
<text x="114.9" y="229.8">15</text>
<text x="56.4" y="237.5">2</text>
<text x="63.5" y="234.4" transform="rotate(-90 63.5 234.4)">4</text>
<text x="69.1" y="237.5">5</text>
<text x="93.9" y="237.5">1</text>
<text x="56.4" y="240">3</text>
<text x="69.1" y="242.5">6</text>
<text x="93.3" y="240">13</text>
<text x="105.4" y="244.5" transform="rotate(-90 105.4 244.5)">12</text>
<text x="63.5" y="247.1" transform="rotate(-90 63.5 247.1)">1</text>
</g>
<g font-size="1.3" fill="#725600">
<text x="222.4" y="130.5">BR</text>
<text x="344.4" y="130.5">OBJSET</text>
<text x="222.4" y="135.6">IPL0</text>
<text x="222.4" y="133.1">BGACK</text>
<text x="317.7" y="135.6">MRW</text>
<text x="222.4" y="143.2">RW</text>
<text x="222.4" y="140.7">DTACK</text>
<text x="140.8" y="148.3">AS</text>
<text x="344.4" y="147">OBJ</text>
<text x="136" y="155.9">SYSRES</text>
<text x="139.3" y="150.8">UDS</text>
<text x="139.6" y="153.4">LDS</text>
<text x="80.2" y="158.5">IO</text>
<text x="140.6" y="158.5">BG</text>
<text x="139.2" y="163.5">M16</text>
<text x="78.4" y="171.2">PDS</text>
<text x="80" y="213.1">VPA</text>
<text x="81.1" y="215.6">AS</text>
<text x="124.7" y="213.1">VRAM</text>
<text x="124.7" y="210.5">MDTACK</text>
<text x="124.7" y="215.6">OBJ</text>
<text x="75.9" y="218.1">OBJMPX</text>
<text x="124.7" y="218.1">OBJSET</text>
<text x="124.7" y="220.7">COLOR</text>
<text x="124.7" y="223.2">IO</text>
<text x="124.7" y="225.8">MBOE</text>
<text x="53" y="229.6">PDS</text>
<text x="124.7" y="228.3">MRAMOEWR</text>
<text x="124.7" y="230.8">MROMOE2</text>
<text x="124.7" y="233.4">MROMOE1</text>
<text x="40.2" y="241">PQ</text>
</g>
</svg>
